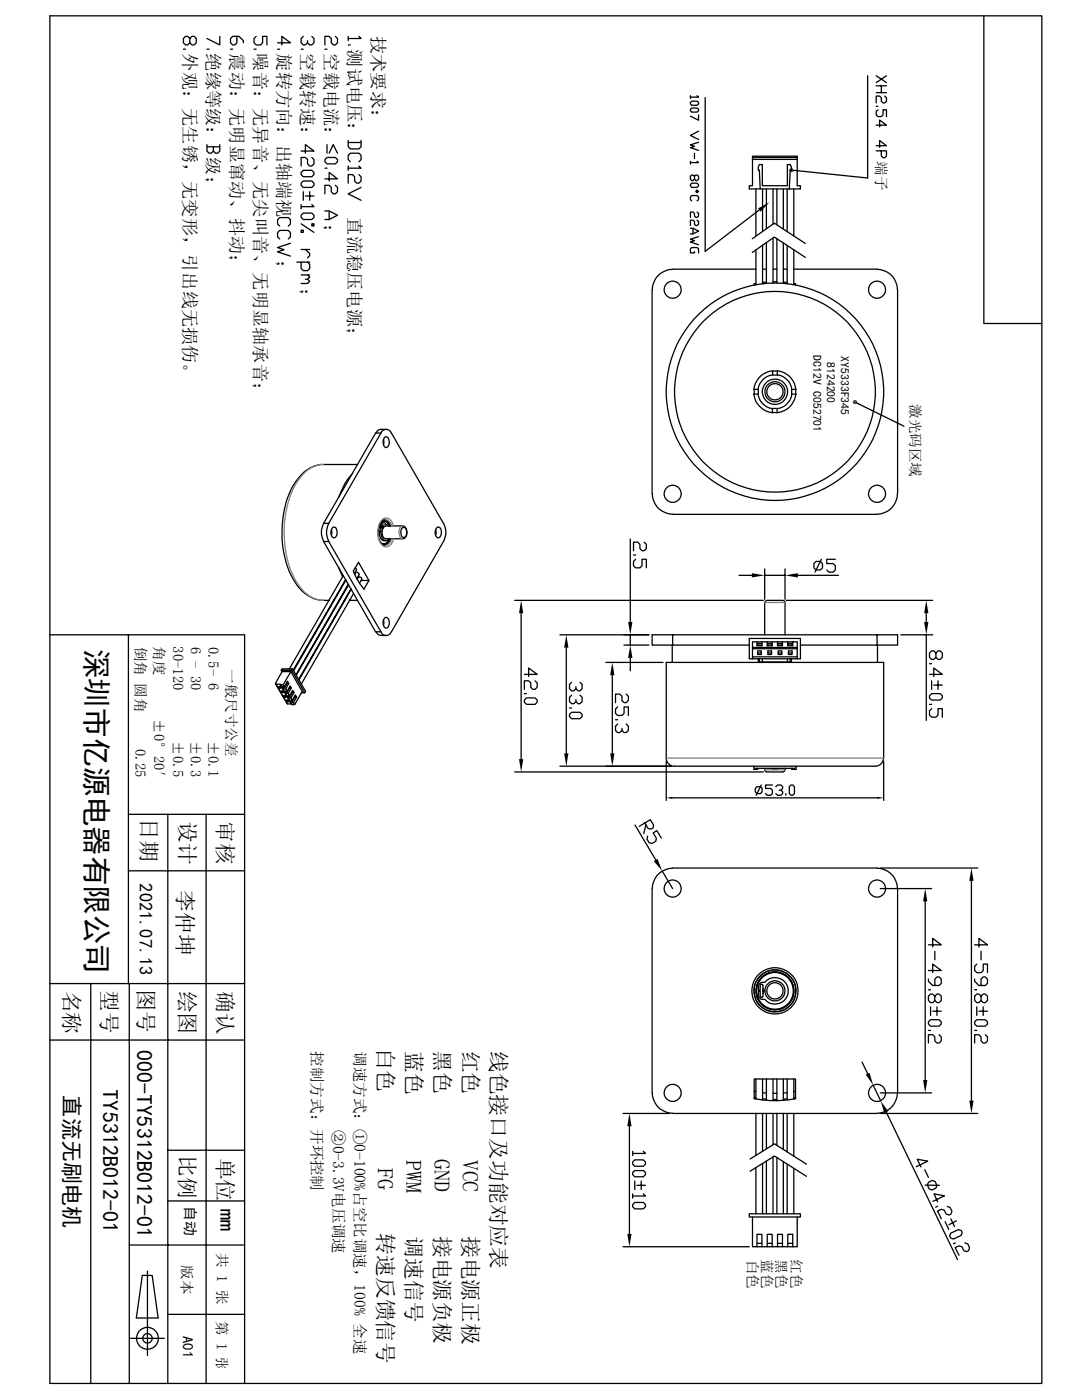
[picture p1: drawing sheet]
<svg xmlns="http://www.w3.org/2000/svg" width="216mm" height="277mm" viewBox="0 0 216 277" stroke-linecap="round" stroke-linejoin="round" font-family="sans-serif">
<g fill="#000">
<path d="M156.1 33.6l.4 .1-.3 .1zM156.2 33.8l.3-.1-.2 .3zM156.2 33.4l.3 .3-.4-.1zM156.5 33.7v.4l-.2-.1zM156.2 33.4l.2-.1 .1 .4zM156.5 33.7l.2 .3-.2 .1zM156.4 33.3h.2l-.1 .4zM156.5 33.7l.4 .2-.2 .1zM156.6 33.3l.2 .1-.3 .3zM156.5 33.7h.4v.2zM156.5 33.7l.4-.2v.2zM156.8 33.4l.1 .1-.4 .2z"/>
<path d="M149.9 41.2l2.3-1.2-1.7 1.9zM168.7 79.6l.4-.1-.3 .3zM168.7 79.4l.4 .1-.4 .1zM168.8 79.8l.3-.3-.1 .4zM168.7 79.4l.2-.2 .2 .3zM169.1 79.5l.1 .5-.2-.1zM168.9 79.2h.2v.3zM169.1 79.5l.2 .4-.1 .1zM169.1 79.2h.2l-.2 .3zM169.1 79.5l.4 .3-.2 .1zM169.3 79.2l.2 .1-.4 .2zM169.1 79.5h.4v.3z"/>
<path d="M169.1 79.5l.4-.2v.2zM148.7 113.4l2.6 .4-2.6 .5zM155.3 113.8l2.5-.4v.9zM103.1 118.8l.4 2.5h-.8zM112 125.6l.4 2.5h-.8zM121.1 131.1l.4 2.5h-.8zM124.7 127.6l.4 2.6h-.9zM124.2 123.1h.9l-.4 2.5zM183.2 118.8l.4 2.5h-.8zM182.8 123.1h.8l-.4 2.5zM102.7 150.2h.8l-.4 2.5zM111.6 149.1h.8l-.4 2.5z"/>
<path d="M120.7 149.1h.8l-.4 2.5zM131.8 157.9l1.2-.3v.5zM173.6 157.6l1.2 .3-1.2 .2zM129.3 170.4l.7-.5 1 2.4zM183 175.8l.4 2.6h-.8zM192.2 171.7l.4 2.6h-.9zM171.2 212.6l.8-.3 .7 2.4zM174.2 217.8l1.5 2.1-.8 .4zM182.6 213.7h.8l-.4 2.5zM191.7 217.8h.9l-.4 2.5zM124.5 220.3l.4 2.5h-.8zM124.1 244.1h.8l-.4 2.6z"/>
</g>
<g fill="none" stroke="#000" stroke-width=".25">
<path d="M9.9 3.1h196.2v270.6h-196.2zM36.3 9.7h.4M37.5 7.6l.5-.4h.4l.4 .4v.9l-.4 .4h-.4l-.5-.4v-.9l-.4-.4h-.4l-.4 .4v.9l.4 .4h.4l.4-.4M40.9 9.7h.5M43.5 7.2v1.7l-2.6-1.3M45.6 9.7h.4M46.9 7.2v1.3l-.5 .4h-.4l-.4-.4v-.9l.4-.4h1.3l.8 .8v.5M50.2 9.7h.5M50.7 7.2l-.5 .4v.9l.5 .4h.8l.4-.4v-1.3h.9v1.7M54.9 8.5h2.5l-1.6-1.3v1.7M54.9 9.7h.4M59.6 9.7h.4"/>
<path d="M60 7.2l-.4 .4v.9l.4 .4h.4l.4-.4M61.7 7.2l.4 .4v.9l-.4 .4h-.4l-.5-.4v-.5M64.3 9.7h.4M66.3 7.2l.5 .4v.9l-.5 .4h-.4l-.4-.4v-.9l-.4-.4h-.8v1.7M68.9 7.2v.8M68.9 8.9h.4M71 7.2l.4 .4h-2.5M136.6 18.9v.6M137.9 18.9l.3 .3h-1.6M139.5 19.3v30.4l10.7-8.2M171.6 15v20.2l-14.7-1.5M173.3 15l2 1.3"/>
<path d="M173.3 17h2M173.3 18.3h2M174.3 17v1.3M175 19l.3 .3v.7l-.3 .4h-.3l-.4-.4v-.7l-.3-.3h-.7v1.4M175.3 15l-2 1.3M194.6 3.1v60.9h11.5M40.9 28.6v1.3l.5 .4h.4l.4-.4v-.9M40.9 29h2.6M43.5 28.6v1.3l-.4 .4h-.5l-.4-.4M59.6 29.9h2.5l-1.7-1.3v1.7M60 33.7h1.7l.4 .4v.4l-.4 .5h-1.7l-.4-.5v-.4zM60 35.8h1.7l.4 .4v.5l-.4 .4h-1.7l-.4-.4v-.5z"/>
<path d="M60 37.9v1.7M60.4 38.8h1.7M61.3 37.9v1.7M61.7 31.2l.4 .4v.8l-.4 .5h-.4l-.5-.5v-.8l-.4-.4h-.8v1.7M64.3 35.4h2.5l-1.7-1.3v1.7M64.3 33.3h.4M64.7 31.2h1.6l.5 .4v.4l-.5 .4h-1.6l-.4-.4v-.4zM64.7 28.6v1.7M65.1 30.3l.8-1.7 .9 1.7M66.3 36.7l.5 .4v.8l-.5 .5h-.4l-.4-.5v-.8l-.4-.4h-.8v1.7M68.9 27.8v1.2l.4 .5h1.7l.4-.5v-1.2M68.9 32.9v.8"/>
<path d="M68.9 28.2h2.5M69.3 32l-.4-.4v-.9l.4-.4h1.7l.4 .4v.9l-.4 .4M71 32.9l.4 .4h-2.5M71 34.5l.4 .5v.8l-.4 .4h-.4l-.5-.4v-.8l-.4-.5h-.8v1.7M71.4 37.1l-2.5 1.3 2.5 1.2M136.6 21.6l.2-.2h1.1l.3 .2v.3l-.3 .3h-1.1l-.2-.3zM136.6 31.9v.6M136.8 20h1.1l.3 .3v.3l-.3 .2h-1.1l-.2-.2v-.3zM136.8 36.2h1.1l.3 .3v.3l-.3 .3h-1.1l-.2-.3v-.3zM136.8 39.8l-.2-.3v-.6l.2-.2h1.1l.3 .2v.6l-.3 .3M137.4 34.9l.2-.3h.3l.3 .3v.5l-.3 .3h-.3l-.2-.3v-.5l-.3-.3h-.3l-.2 .3v.5l.2 .3h.3l.3-.3M137.4 30.3v1.1"/>
<path d="M137.9 37.6l.3 .3-.3 .2-.3-.2zM137.9 31.9l.3 .3h-1.6M138.2 22.7v1.1l-1.6-.8M138.2 26l-1.6 .8 1.6 .8M138.2 28.2l-1.6 .5 .8 .3-.8 .2 1.6 .6M148.8 31.5v-.3h8.9v.3M148.8 31.2v-.3h8.9v.3M149.5 37.4v9.3M150.2 32.6h.6v4.1h4.9v-4.1h.6l.2 .5v.6h-.2l-.2 3.7h-5.7l-.2-3.7h-.2v-.6zM150.4 37.4h-2.2v-.7h.6v-5.2h8.9v5.2h.6v.7h-2.2M150.8 37.4v8.4M151.6 37.4v7.9"/>
<path d="M152.9 37.4v7M153.7 37.4v7.1M154.9 37.4v7.9M155.7 37.4v8.4M157 37.4v9.3M173.3 24.8h2l-1.3-1.1v1.4M173.3 28.8h2l-1.3-1v1.4M173.3 29.8h2v1.1l-.3 .3h-.3l-.4-.3v-1.1M173.3 21h.4M173.7 21.7l-.4 .4v.6l.4 .4h.6l.4-.4v-1h.6v1.4M55.3 44.7l-.4-.4v-.8l.4-.4h1.7l.4 .4v.8l-.4 .4M55.3 47.3l-.4-.4v-.9l.4-.4h1.7l.4 .4v.9l-.4 .4"/>
<path d="M57.4 48.1l-2.5 .9 1.3 .4-1.3 .4 2.5 .9M58.7 51.9h2.6M59.6 45.6h.4v.4h-.4zM59.6 51.9v1.2l.4 .5h.8l.5-.5v-.8l-.5-.4M59.6 40.5v.8M59.6 44.3l2.5 1.7M59.6 49.4h1.7M59.6 54.4h1.7M60 42.2h1.7l.4 .4v.4l-.4 .4h-1.7l-.4-.4v-.4zM60.4 49.4l.9 .8v.4l-.5 .4M60.8 54.4l.5 .4-.5 .4h-.4M60.8 55.2l.5 .5-.5 .4h-1.2"/>
<path d="M61.7 44.3h.4v.4h-.4zM61.7 40.5l.4 .4h-2.5M64.3 41.7h.8l1.7 .9-1.7 .8h-.8M65.1 41.7v1.7M129 57.3v40.4M133.1 53.3a4 4 0 0 0-4.1 4M133.1 53.3h16.4M136.6 45.2h.5l1.1 .5-1.1 .6h-.5M137.1 45.2v1.1M137.4 49.8v.2h-.8v-.8l.2-.2h1.1l.3 .2v.8M137.9 42l.3 .2v.6l-.3 .2h-.3l-.2-.2v-.6l-.3-.2h-.5v1M137.9 43.6l.3 .2v.6l-.3 .2h-.3l-.2-.2v-.6l-.3-.2h-.5v1"/>
<path d="M138.2 46.8l-1.6 .5 .8 .3-.8 .3 1.6 .5M148.8 47.2l4.4-3 6.1 4M148.8 50l4.4-3.1 6.1 4M149.5 49.4v6.9M149.5 56.1h-.3v.3M150.8 48.5v7.6M150.8 53.3h.8M151.6 55.8l-.8 .1M151.6 48v8M152.9 55.8h.8M152.9 47.1v8.9M152.9 53.3h.8"/>
<path d="M153.7 47.2v8.8M154.9 55.8l.8 .1M154.9 48.1v7.9M154.9 53.3h.8M155.7 48.6v7.5M157 49.4v6.9M157 56.1h.4v.3M157 53.3h16.5M173.5 53.3a4 4 0 0 1 4 4v40.4a4.1 4.1 0 0 1-4 4M149.2 77v1M149.9 78h-.8a4.2 4.2 0 0 0 3.7 3.7M149.9 78a3.3 3.3 0 0 0 2.9 2.9v.8"/>
<path d="M150 77v.9M152.8 73.4a4.2 4.2 0 0 0-3.7 3.6h.8M152.8 73.4v.8a3.3 3.3 0 0 0-2.9 2.8M152.8 73.4h1M152.9 74.2h.9M153.8 73.4a4.1 4.1 0 0 1 3.6 3.6h-.8a3.3 3.3 0 0 0-2.8-2.8zM156.6 77.1v.9M156.6 78a3.4 3.4 0 0 1-2.8 2.9M156.6 78h.8a4.2 4.2 0 0 1-3.7 3.7v-.8M157.4 77v1M169.5 79.8l9.3 4.5M63.9 91.9a6.4 6.4 0 0 0-5.3 3.3 19.8 19.8 0 0 0-2.2 15.2 12.4 12.4 0 0 0 4.5 7.4 6.4 6.4 0 0 0 4.2 1"/>
<path d="M63.9 91.9h6.8M68.2 95.8l-1.2 2.7M69.6 93.8l-1.5 2M75.4 85.7a1.07 1.07 0 0 1 1-.8 1.07 1.07 0 0 1 1 .8M75.4 85.7h-1.1l-10.3 17.8M75.4 84.9l-.5 .1-.6 .7M75.4 85h1M75.4 85.7l-10.4 17.8M75.9 86.9v1.1M76.1 86.5a.6 .6 0 0 1 .6 0 .6 .6 0 0 1 .3 .6 .89 .89 0 0 1-.8 1.4 1.57 1.57 0 0 1-.1-2zM77.4 85.7l10.3 17.8M129 97.7a4 4 0 0 0 4.1 4"/>
<path d="M152.8 80.8h.9M152.8 81.6h1M64 103.5a3.8 3.8 0 0 0 0 3.6M64 107.1h1l10.4 17.9h-1.1zM64 103.5h1M65 103.5a3.8 3.8 0 0 0 0 3.6M65.6 104.8v1.1M65.8 104.4a.56 .56 0 0 1 .6 0 .56 .56 0 0 1 .2 .6 .88 .88 0 0 1-.7 1.3 1.43 1.43 0 0 1-.1-1.9zM66 118.8h.1M67 112.3l.8 1.8M67.1 118.8h.1M67.9 113.9l-10.7 18.4"/>
<path d="M68.1 118.8h.1M68.2 115v.1M68.4 114.7l-10.4 17.9M68.4 114.8l-10.3 17.9M68.7 115.8l.1 .1M68.9 115.6l-10.4 17.9M69 115.7l-10.4 17.9M69.1 118.8h1.6M69.4 116.6v.1M69.4 116.5l-10.3 18M69.5 116.6l-10.4 17.9M69.9 117.4l-10.3 17.9"/>
<path d="M70.1 113.6l.2-.3a.49 .49 0 0 1 .7 .4l-.4 .8M70.1 113.4l.1 .1M70.2 112.4l.3 .3-.4 .8M70.7 114.6l.2-.4a.45 .45 0 0 1 .4 0 .45 .45 0 0 1 .2 .4l-.4 .8M70.7 114.3v.1M71.4 114.9h1.6M72 116.6l1-1.7-2.1-3.6-1 1.7 1.3 2.5 .8 1.1M75 104.3v.7M75.1 105.2l-.2-.2h.4l.1 .2M75.2 103.5a.92 .92 0 0 1 .9-.5 .92 .92 0 0 1 .8 .7l.1 .4M75.2 103.9h.3M75.2 103.9h.1"/>
<path d="M75.3 104.3v.7M75.3 104.3l.1-.4 .1 .2-.2 .5v.2M75.3 103.3a1.07 1.07 0 0 1 1.8 .6l.1 .2M75.3 104.8h.1M75.4 105.2l.1 1.1a.75 .75 0 0 0 .6 .7 .75 .75 0 0 0 .8-.4M75.4 105.2h-.3a1.31 1.31 0 0 0 1.2 1.8M75.4 104.4h.3M75.4 103.9h-.3l-.2 .4h.4M75.5 104l.1 .1M75.5 103.1a.95 .95 0 0 1 1.3 .6M75.6 103.4l-.2 .1M75.6 103.4h.3"/>
<path d="M75.7 103.5l-.2 .4 .1 .1 .3-.5M75.7 103.5l.3-.1 .3 .3M75.7 103.5h-.3l-.2 .4M75.7 104.3l-.3 .1M75.8 104.5l-.1-.1-.3 .4M75.9 103.6h.1M75.9 103a1.38 1.38 0 0 1 1.2 1.1M75.9 103.5l.1 .1M76 102.8a1.61 1.61 0 0 1 1.3 1.3M76 103.8l-.3 .5 .1 .2M76 103.7v.1M76.1 102.7l.4 .2"/>
<path d="M76.2 102.7a1.95 1.95 0 0 0-1.4 2.1 3 3 0 0 0 1.1 3.1l.3 .1M76.2 103.8l.7 .3M76.3 104.1h3.4M76.3 104.1l-.5 .3M76.5 107.8l-.5 .2M76.8 107a.95 .95 0 0 1-1.3 .6M76.9 107h.1M76.9 103.7h.1M77 106.6a1.05 1.05 0 0 1-.7 .9 1.05 1.05 0 0 1-1.2-.4M77.1 106.6a1.38 1.38 0 0 1-1.1 1.1M77.2 106.6a1.13 1.13 0 0 1-1.8 .8M77.3 106.6a1.68 1.68 0 0 1-1.4 1.4"/>
<path d="M79.6 104.4h.2a.74 .74 0 0 1 .6 1 .65 .65 0 0 1-.1 .7 .65 .65 0 0 1-.8 .1l-.2-1zM79.7 104.1a1.41 1.41 0 0 1 .4 2.3l-.3 .2h-3.5a1.42 1.42 0 0 1-.5-2.1M86.2 104.8v1.1M86.4 104.4a.66 .66 0 0 1 .8 .1 .66 .66 0 0 1 .1 .8l-.1 .5a.58 .58 0 0 1-.6 .6 .58 .58 0 0 1-.5-.7v-.9zM87.7 107.1l-10.3 17.9M87.8 103.5a3.8 3.8 0 0 1 0 3.6M101.8 118.8h49.2M124.7 106.6v16.5M125.3 109.8h.4M125.7 110.7l-.4 .4v.8l.4 .5h.9l.4-.5v-1.2h.8v1.7M127.4 107.3l.4 .4v.8l-.4 .5h-.4l-.4-.5v-.8l-.4-.4h-.9v1.7M133.1 101.8h40.4"/>
<path d="M146.2 113.8h2.5M151.3 112.6v6M151.3 113.8h4M151.6 118.8l-.3 .4v6.4M151.6 118.8h3.3M154.9 118.8l.3 .2 .1 .2v6.4M155.3 112.6v6M155.5 118.8h29M157.8 113.8h8.1M161 111.5l.4-.4h.9l.4 .4v.9l-.4 .4h-.9l-.4-.4zM162.5 110.7l-1.3 2.5M165.2 110.7h-1.7v.8h1.3l.4 .4v.9l-.4 .4h-.8l-.5-.4"/>
<path d="M9.9 125.6h38.5v148.1M25.4 125.6v69M54.5 135.2l2.4 4.1M54.6 135.4l2.3 3.9h.8M55.1 135.8h.4l.1 .3h-.4zM55.3 135.8l.1 .2-.2 .1M55.4 136h.1M55.4 135.4l2.3 4M55.5 135.9l-.1 .1M55.6 136.7h.4l.1 .3h-.3zM55.6 132.6l.2 .3M55.8 132.3h2.1l-.2 .3h-2.1z"/>
<path d="M55.8 132.9l-1.3 2.3 .1 .2h.8l.1 .1M55.8 136.7l.1 .2-.1 .1M55.8 132.9h1.7M55.9 136.9h.1M56 136.8l-.1 .1M56 135.5h-.5l2.2 3.9h.6M56.1 137.6h.4l.1 .4h-.3zM56.2 135.9l.1 .1-.2 .3M56.3 135.9h-.5l.3 .4h.4M56.3 137.6v.4M56.4 137.8h.2M56.5 137.6l-.1 .2"/>
<path d="M56.6 138.5h.4l.2 .4h-.4zM56.7 136.8l.1 .1-.2 .3M56.8 136.8h-.4l.2 .4h.4M56.8 135.2v.1M56.8 134.9l.2 .3h-.2M56.8 138.5v.4M56.9 135.1l-.1 .1M56.9 138.7h.2M57 138.5l-.1 .1M57.1 135.3h-.3l-.5 .7M57.2 137.7l.1 .1-.2 .3M57.3 137.7h-.4l.2 .4h.4"/>
<path d="M57.3 136.1h.1M57.3 135.8l.2 .3h-.2M57.4 135.9l-.1 .2M57.5 132.9l2.3 3.9-1.5 2.6-.3-.4 .7-1.1-.3-.4-.6 1.1-.3-.5 .7-1.1-.3-.4-.6 1.1-.3-.5 .6-1.1-.2-.4-.6 1.1-.3-.5 .6-1-.2-.5-.6 1.1-.3-.4zM57.6 136.1h-.3l-.5 .8M57.7 132.6l2.6 4.5h-.7M57.7 138.6l.1 .1-.1 .3M57.8 138.6h-.4l.3 .4h.3M57.8 137h.1M57.8 136.7l.2 .3h-.2M57.9 132.3l2.6 4.5-.2 .3M57.9 136.8l-.1 .2"/>
<path d="M58.2 137h-.4l-.5 .8M58.3 137.9h.1M58.3 137.6l.2 .3h-.2M58.4 137.7l-.1 .2M58.7 137.9h-.4l-.5 .8M74.3 125l.6 .6 1.5 .1M75.4 125a1.07 1.07 0 0 0 1 .7 1.07 1.07 0 0 0 1-.7M75.9 122.6v1.1M76.1 122.3a.6 .6 0 0 1 .6 0 .6 .6 0 0 1 .3 .6 .89 .89 0 0 1-.8 1.3 1.57 1.57 0 0 1-.1-1.9zM103.1 121.3v28.9M103.7 138.5l.4-.4h1.7l.5 .4v.4l-.5 .5h-1.7l-.4-.5zM103.7 133.4h2.6l-1.7-1.2v1.7"/>
<path d="M103.7 137.2h.4M105.8 134.7l.5 .4v.9l-.5 .4h-.4l-.4-.4v-.9l-.4-.4h-.9v1.7M110.7 125.6h17.7M112 128.1v21M113.1 135l-.5 .4v.9l.5 .4h.4l.4-.4M113.1 137.5l-.5 .5v.8l.5 .4h.4l.4-.4M114.7 135l.4 .4v.9l-.4 .4h-.4l-.4-.4v-.5M114.7 137.5l.4 .5v.8l-.4 .4h-.4l-.4-.4v-.4M119.8 131.1h11.3M121.1 133.6v15.5M122.2 139.9l-.4 .4v.8l.4 .5h.8l.4-.5v-1.2h.9v1.7M123.4 127.6h5"/>
<path d="M123.9 137.3l.4 .5v.8l-.4 .4h-.5l-.4-.4v-.8l-.4-.5h-.8v1.7M124.7 125.6v2M124.7 130.2v2.5M133 127.6v3.5M133.1 127.6h-4.1v-2h48.5v2h-4M133.1 125.6v2M133.1 127.6h15.1M148.2 126.3h10.1v4h-10.1zM148.8 128.4h8.9M148.8 128.1v-1.1h8.9v3.3M148.8 128.4v1.6M149.7 127v.8h1v-.8"/>
<path d="M149.7 127.7h.2v-.4h.8v.4M149.9 128.8h.7v.7h-.7zM149.9 127.6h.8M150 130.3v.7h.2M150.2 130.3v.7M150.6 129.1l-.4 .1h-.3M150.8 130.3v.7h-.6M150.8 131h4.9M151.8 127.7v-.4h.9v.4M151.8 127v.8h.9v-.8M151.8 127.6h.9M151.9 128.8h.7v.7h-.7z"/>
<path d="M151.9 129.1l.3 .1 .4-.1M153.8 127v.8h1v-.8M153.8 127.7v-.4h.8v.4h.2M153.8 127.6h.8M153.9 128.8h.7v.7h-.7zM153.9 129.1l.4 .1h.3M155.7 130.3v.7M155.8 127v.8h1v-.8M155.8 127.6h.8M155.9 127.7l-.1-.4h.8v.4h.2M156 128.8h.7v.7h-.7zM156 129.1l.3 .1h.4"/>
<path d="M156.3 130.3v.7h-.6M156.5 130.3v.7h-.2M157.7 128.1h-8.9v.3M157.7 130h-8.9v.3M158.3 127.6h15.2M173.5 125.6v2M173.6 127.6v3.5M178.2 125.6h6.3M183.2 121.3v1.8M183.2 125.6v16.9M183.9 137.7l.4-.5h1.7l.4 .5v.4l-.4 .4h-1.7l-.4-.4zM183.9 133.4h2.5l-1.7-1.2v1.7"/>
<path d="M183.9 131.3h.4M183.9 139.4h.4M184.3 134.7v1.7M184.7 135.6h1.7M185.1 129.2l.4-.4h.5l.4 .4v.8l-.4 .5h-.5l-.4-.5v-.8l-.4-.4h-.4l-.4 .4v.8l.4 .5h.4l.4-.5M185.5 134.7v1.7M101.8 152.7h49.2M110.7 151.6h22.1M112.6 140.1h.5M113.1 140.9h1.6l.4 .5v.4l-.4 .4h-1.6l-.5-.4v-.4zM121.8 142.4h.4M122.2 143.3l-.4 .4v.8l.4 .4h.4l.4-.4"/>
<path d="M123.9 143.3l.4 .4v.8l-.4 .4h-.5l-.4-.4v-.4M131.8 150.6v7.8M133 157.9h40.6M149.1 152h3.7M149.1 151.6v.6h.8v-.2M149.7 155.7h.7l.3 .3v.7l-.3 .3h-.7l-.3-.3v-.7zM150.6 155.3l-1 2.1M151.3 152v.5l.3 .2M151.6 152.7h3.3M152.8 155.3h-1.4v.7h1l.4 .3v.7l-.4 .4h-.6l-.4-.4M152.8 152h1v.2h-1zM153.5 155.7l.3-.4h.7l.3 .4v.3l-.3 .3h-.4"/>
<path d="M153.8 152h3.6v.2h-.8v-.2v.2M154.5 156.3l.3 .4v.3l-.3 .4h-.7l-.3-.4M155.3 152l-.1 .5-.3 .2M155.4 157v.4M156.1 155.7l.4-.4h.3l.3 .4v1.3l-.3 .4h-.3l-.4-.4zM157.4 151.6l.1 .6M174.8 150a1.59 1.59 0 0 1-1.7 1.6h-39.7a1.59 1.59 0 0 1-1.6-1.6v-18.9h43v18.9M174.8 150.6v7.8M184.3 140.2l-.4 .4v.9l.4 .4h.8l.4-.4v-1.3h.9v1.7M25.4 161.1h23M25.4 172.3h23M33.2 161.1v112.6"/>
<path d="M40.8 161.1v112.6M125.6 163.2l4.1 6.9M127.6 162.8l.6 1.1 .6 .1 .4-.2 .1-.5-.6-1.1-2.3 1.3M127.8 163.2l-.5 1.7M128.1 165.4l-.1 .6 .4 .8 .6 .1 .7-.4 .1-.6-.6-1.1 .7-.5 .9 1.5M129 175.8v40.4M131 172.3l2.1 3.5M133.1 171.8a4 4 0 0 0-4.1 4M133.1 171.7h40.4M173.5 171.8a4 4 0 0 1 4 4v40.4a4.1 4.1 0 0 1-4 4.1M174.1 171.7h19.3M174.1 175.8h10.2"/>
<path d="M183 178.4v35.3M192.2 174.3v43.5M9.9 194.6h38.5M17.9 194.6v79.1M25.6 194.6v79.1M150.4 197.2v-1.1h-.4v.8a.95 .95 0 0 0 1.3 .8M150.4 197.2l.1 .1 .4-.1M150.5 194.7h.2M150.5 194.8l-.1 .1M150.7 194.8l.2 .1M150.9 194.9v1.1h.4M151 195.5v1.1"/>
<path d="M151.3 194.4a.92 .92 0 0 0-1.3 .8v.8h.4v-1.1M151.3 196.1h-.4v1.1M151.3 194.4a2.62 2.62 0 0 1 3.8-.3 2.62 2.62 0 0 1 0 3.8 2.62 2.62 0 0 1-3.8-.2M183.6 186.9h2.6l-1.7-1.2v1.7M183.6 192h2.6l-1.7-1.2v1.6M183.6 193.7v.4l.9 .9h1.3l.4-.4v-.9l-.4-.4h-.5l-.4 .4v1.3M183.6 195.8h.5M184.1 199.2v1.7M184.9 197.1l.4-.4h.5l.4 .4v.9l-.4 .4h-.5l-.4-.4v-.9l-.4-.4h-.4l-.5 .4v.9l.5 .4h.4l.4-.4M184.9 188.2v1.7M185.3 199.2v1.7M192.8 186.9h2.5l-1.7-1.2v1.7"/>
<path d="M192.8 193.7v.4l.8 .9h1.3l.4-.4v-.9l-.4-.4h-.4l-.4 .4v1.3M192.8 195.8h.4M193.2 190.8l-.4 .4v.8l.4 .4h.9l.4-.4v-1.2h.8v1.6M193.2 199.2v1.7M194.1 197.1l.4-.4h.4l.4 .4v.9l-.4 .4h-.4l-.4-.4v-.9l-.5-.4h-.4l-.4 .4v.9l.4 .4h.4l.5-.4M194.1 188.2v1.7M194.5 199.2v1.7M9.9 205.8h38.5M129 216.2a4 4 0 0 0 4.1 4.1M149.2 215.9l.3 .1M149.2 217.2h.3M149.5 213.5v4"/>
<path d="M150.8 216.2l.8 .1M150.8 213.5v4.1M150.8 217.4l.8 .1M151.6 213.5v4.2M152.9 216.3h.8M152.9 217.6h.8M152.9 213.5v4.3M153.7 213.5v4.3M154.9 213.5v4.2M155.7 216.2l-.8 .1M155.7 213.5v4.1M155.7 217.4l-.8 .1"/>
<path d="M157 213.5v4M157.4 217.4v-3.9h-8.2v3.9a21.5 21.5 0 0 0 8.2 0M157.4 215.9l-.4 .1M157.4 217.2h-.4M170.5 210.1l1.1 2.3M172.7 214.7l1.5 3.1M174.1 216.2h10.2M183.6 202.2l.5-.4h1.7l.4 .4v.4l-.4 .4h-1.7l-.5-.4zM183.6 203.9h.5M184.5 200.1h1.7M185.8 204.7l.4 .4v.9l-.4 .4h-.5l-.4-.4v-.9l-.4-.4h-.9v1.7M192.8 202.2l.4-.4h1.7l.4 .4v.4l-.4 .4h-1.7l-.4-.4z"/>
<path d="M192.8 203.9h.4M193.6 200.1h1.7M194.9 204.7l.4 .4v.9l-.4 .4h-.4l-.4-.4v-.9l-.5-.4h-.8v1.7M33.2 227.6h15.2M33.2 237.6h15.2M123.2 220.3h9.2M124.5 222.8v21.3M125.1 229.9l.5-.4h1.7l.4 .4v.4l-.4 .5h-1.7l-.5-.5zM125.1 232l.5-.4h1.7l.4 .4v.4l-.4 .4h-1.7l-.5-.4zM125.1 238.3l.5-.4h1.7l.4 .4v.5l-.4 .4h-1.7l-.5-.4zM125.1 227.8v.8M125.1 236.2v.9"/>
<path d="M125.6 233.7v1.7M126 234.5h1.7M126.8 233.7v1.7M127.3 227.8l.4 .4h-2.6M127.3 236.2l.4 .4h-2.6M133.1 220.3h40.4M148.4 231.7l4.8-3 6.3 4M148.4 229.3l4.8-3 6.3 4M149.5 220.3v8.3M149.5 231v9.2M150.8 220.3v7.5M150.8 230.2v10"/>
<path d="M151.6 220.3v7M151.6 229.7v10.5M152.9 220.3v6.2M152.9 228.9v11.3M153.7 220.3v6.3M153.7 229v11.2M154.9 220.3v7.1M154.9 229.9v10.3M155.7 220.3v7.6M155.7 230.3v9.9M157 220.3v8.5M157 231.2v9"/>
<path d="M174.1 220.3h19.3M175.3 220l14.1 29.2M181.2 230.8l2.3-1.1-2.1-.3 .8 1.5M182.9 231.4l.7 1.6M183 234.5h2.8M183.6 233.9l.8-.3 .6 .2 .3 .7-.2 .6-.7 .4-.6-.3-.4-.7zM184.5 237.7l2.3-1.1-2.1-.4 .8 1.5M185.5 238.7l-.4 .1M187.4 238.7l.5 .2 .4 .7-.2 .6-.4 .2-.5-.2-.4-.8-.6-.1-.7 .3 .7 1.5M25.6 246.3h22.8M28.2 252.3h1.9l1.2 8.5h-4.3zM29.2 251.5v16.7"/>
<path d="M123.2 246.7h25M148.2 240.2h10.1v.6h-10.1zM148.8 240.8v5.9h.9v-2.5h1v2.5h1.1v-2.5h.9v2.5h1.1v-2.5h1v2.5h1v-2.5h1v2.5h.9v-5.9M149.7 246h1M149.7 246.7h1M151.8 246h.9M151.8 246.7h.9M153.8 246h1M153.8 246.7h1M155.8 246h1M155.8 246.7h1M186.9 241.7l.8 1.5"/>
<path d="M188 244l1.6-.7 .5 .2 .2 .3-.2 .6-1.5 .8-.6-.3-.2-.3zM188.1 241.2l.7 1.5M189 245.9l-.4 .2M189.2 241.6l-1.5 .7M190.8 245.9l.6 .2 .4 .8-.2 .5-.4 .3-.6-.3-.3-.7-.6-.2-.8 .3 .8 1.6M25.8 264.8h6.7M33.2 260.1h15.2"/>
<circle cx="133.1" cy="57.3" r="1.69"/>
<circle cx="173.5" cy="57.3" r="1.69"/>
<circle cx="153.3" cy="77.5" r="2.5"/>
<circle cx="153.3" cy="77.5" r="2"/>
<circle cx="153.3" cy="77.5" r="21.5"/>
<circle cx="153.3" cy="77.5" r="1.61"/>
<circle cx="153.3" cy="77.5" r="19.8"/>
<circle cx="133.1" cy="97.7" r="1.69"/>
<circle cx="173.5" cy="97.7" r="1.69"/>
<circle cx="133.1" cy="175.8" r="1.69"/>
<circle cx="173.5" cy="175.8" r="1.69"/>
<circle cx="153.3" cy="196" r="3.8"/>
<circle cx="153.3" cy="196" r="4.6"/>
<circle cx="153.3" cy="196" r="4.2"/>
<circle cx="153.3" cy="196" r="1.61"/>
<circle cx="153.3" cy="196" r="2"/>
<circle cx="153.3" cy="196" r="3.6"/>
<circle cx="153.3" cy="196" r="3.7"/>
<circle cx="133.1" cy="216.2" r="1.69"/>
<circle cx="173.5" cy="216.2" r="1.69"/>
<circle cx="29.2" cy="264.8" r="2.16"/>
<circle cx="29.2" cy="264.8" r=".93"/>
</g>
<g fill="none" stroke="#808080" stroke-width=".25">
<path d="M63.9 91.9a6 6 0 0 0-5 3.2 20.6 20.6 0 0 0-1 18.5 8.8 8.8 0 0 0 4.7 5l1.4 .2M75.3 104.8h.1M75.7 103.8h.3M75.8 103.6h.2M75.9 103.5h.1M76.2 102.8a1.59 1.59 0 0 1 1.3 1.3M77.2 107.2l-.2 .4-.8 .4M77.5 106.6l-.2 .6M77.9 104.1a1.54 1.54 0 0 0-2-1.5 3.7 3.7 0 0 0 0 5.5 1.54 1.54 0 0 0 2-1.5M79.6 104.1a1.55 1.55 0 0 0-.1 2.5h.2M151.3 119.2h4M131.8 150h43"/>
<path d="M149.1 152h.1M151.3 152.3h4M157.4 152h.1"/>
</g>
<text font-size="5.8" x="17" y="128.4" transform="rotate(90 17 128.4)">深圳市亿源电器有限公司</text>
<g font-size="4.4">
<text x="27.1" y="207.7" transform="rotate(90 27.1 207.7)">000-TY5312B012-01</text>
<text x="20.4" y="215.5" transform="rotate(90 20.4 215.5)">TY5312B012-01</text>
<text x="12.7" y="216.7" transform="rotate(90 12.7 216.7)">直流无刷电机</text>
<text x="43.6" y="239.2" transform="rotate(90 43.6 239.2)">mm</text>
</g>
<g font-size="4.3">
<text x="27.9" y="161.8" transform="rotate(90 27.9 161.8)">日期</text>
<text x="35.6" y="162.5" transform="rotate(90 35.6 162.5)">设计</text>
<text x="43.1" y="162.4" transform="rotate(90 43.1 162.4)">审核</text>
<text x="35.1" y="176.1" transform="rotate(90 35.1 176.1)">李仲坤</text>
<text x="12.7" y="196" transform="rotate(90 12.7 196)">名称</text>
<text x="20.1" y="195.9" transform="rotate(90 20.1 195.9)">型号</text>
<text x="27.3" y="195.6" transform="rotate(90 27.3 195.6)">图号</text>
<text x="35.5" y="196" transform="rotate(90 35.5 196)">绘图</text>
<text x="43.1" y="196" transform="rotate(90 43.1 196)">确认</text>
<text x="74.8" y="207.3" transform="rotate(90 74.8 207.3)">白色</text>
<text x="80.3" y="207.9" transform="rotate(90 80.3 207.9)">蓝色</text>
<text x="85.9" y="207.8" transform="rotate(90 85.9 207.8)">黑色</text>
<text x="91.5" y="207.9" transform="rotate(90 91.5 207.9)">红色</text>
<text x="97.1" y="207.9" transform="rotate(90 97.1 207.9)">线色接口及功能对应表</text>
<text x="35.5" y="228.6" transform="rotate(90 35.5 228.6)">比例</text>
<text x="43.1" y="229" transform="rotate(90 43.1 229)">单位</text>
<text x="74.8" y="231.1" transform="rotate(90 74.8 231.1)">FG</text>
<text x="80.3" y="229.5" transform="rotate(90 80.3 229.5)">PWM</text>
<text x="85.9" y="229.4" transform="rotate(90 85.9 229.4)">GND</text>
<text x="91.5" y="229.4" transform="rotate(90 91.5 229.4)">VCC</text>
<text x="74.8" y="244" transform="rotate(90 74.8 244)">转速反馈信号</text>
<text x="80.3" y="244.6" transform="rotate(90 80.3 244.6)">调速信号</text>
<text x="85.9" y="244.5" transform="rotate(90 85.9 244.5)">接电源负极</text>
<text x="91.5" y="244.6" transform="rotate(90 91.5 244.6)">接电源正极</text>
</g>
<g font-size="3.6">
<text x="36.3" y="10.6" transform="rotate(90 36.3 10.6)">外观：无生锈，无变形，引出线无损伤。</text>
<text x="40.9" y="10.6" transform="rotate(90 40.9 10.6)">绝缘等级：</text>
<text x="45.6" y="10.6" transform="rotate(90 45.6 10.6)">震动：无明显窜动、抖动；</text>
<text x="50.2" y="10.6" transform="rotate(90 50.2 10.6)">噪音：无异音、无尖叫音、无明显轴承音；</text>
<text x="54.9" y="10.6" transform="rotate(90 54.9 10.6)">旋转方向：出轴端视</text>
<text x="59.6" y="10.6" transform="rotate(90 59.6 10.6)">空载转速：</text>
<text x="64.3" y="10.6" transform="rotate(90 64.3 10.6)">空载电流：</text>
<text x="68.9" y="9.7" transform="rotate(90 68.9 9.7)">测试电压：</text>
<text x="73.5" y="7.1" transform="rotate(90 73.5 7.1)">技术要求：</text>
<text x="40.9" y="31.2" transform="rotate(90 40.9 31.2)">级；</text>
<text x="64.3" y="44.3" transform="rotate(90 64.3 44.3)">；</text>
<text x="68.9" y="43" transform="rotate(90 68.9 43)">直流稳压电源；</text>
<text x="54.9" y="51.5" transform="rotate(90 54.9 51.5)">；</text>
<text x="59.6" y="56.9" transform="rotate(90 59.6 56.9)">；</text>
<text x="27.6" y="174.8" transform="rotate(90 27.6 174.8)">2021.07.13</text>
</g>
<g font-size="3.1">
<text x="61.6" y="208" transform="rotate(90 61.6 208)">控制方式：开环控制</text>
<text x="70.1" y="208" transform="rotate(90 70.1 208)">调速方式：①0-100%占空比调速，100% 全速</text>
<text x="65.9" y="223.6" transform="rotate(90 65.9 223.6)">②0-3.3V电压调速</text>
</g>
<g font-size="2.9">
<text x="173.3" y="31.9" transform="rotate(90 173.3 31.9)">端子</text>
<text x="180" y="80" transform="rotate(90 180 80)">激光码区域</text>
<text x="26.8" y="127.9" transform="rotate(90 26.8 127.9)">倒角 圆角</text>
<text x="30.5" y="127.9" transform="rotate(90 30.5 127.9)">角度</text>
<text x="34.2" y="127.9" transform="rotate(90 34.2 127.9)">30-120</text>
<text x="37.8" y="127.9" transform="rotate(90 37.8 127.9)">6 - 30</text>
<text x="41.2" y="127.9" transform="rotate(90 41.2 127.9)">0.5- 6</text>
<text x="44.7" y="132.4" transform="rotate(90 44.7 132.4)">一般尺寸公差</text>
<text x="30.5" y="142.3" transform="rotate(90 30.5 142.3)">±0°20′</text>
<text x="26.8" y="148.1" transform="rotate(90 26.8 148.1)">0.25</text>
<text x="34.2" y="146.6" transform="rotate(90 34.2 146.6)">±0.5</text>
<text x="37.8" y="146.7" transform="rotate(90 37.8 146.7)">±0.3</text>
<text x="41.2" y="146.7" transform="rotate(90 41.2 146.7)">±0.1</text>
<text x="36.6" y="238.7" transform="rotate(90 36.6 238.7)">自动</text>
<text x="36" y="250.3" transform="rotate(90 36 250.3)">版本</text>
<text x="42.9" y="248" transform="rotate(90 42.9 248)">共 1 张</text>
<text x="147.8" y="249.2" transform="rotate(90 147.8 249.2)">白色</text>
<text x="150.7" y="249.2" transform="rotate(90 150.7 249.2)">蓝色</text>
<text x="153.5" y="249.1" transform="rotate(90 153.5 249.1)">黑色</text>
<text x="156.5" y="249.2" transform="rotate(90 156.5 249.2)">红色</text>
<text x="42.9" y="261.4" transform="rotate(90 42.9 261.4)">第 1 张</text>
<text x="36.2" y="264.3" transform="rotate(90 36.2 264.3)">A01</text>
</g>
<g font-size="2.3">
<text x="160.9" y="70.3" transform="rotate(90 160.9 70.3)">DC12V C052701</text>
<text x="163.6" y="71.6" transform="rotate(90 163.6 71.6)">8124200</text>
<text x="166.3" y="70.4" transform="rotate(90 166.3 70.4)">XY5333F345</text>
</g>
</svg>
